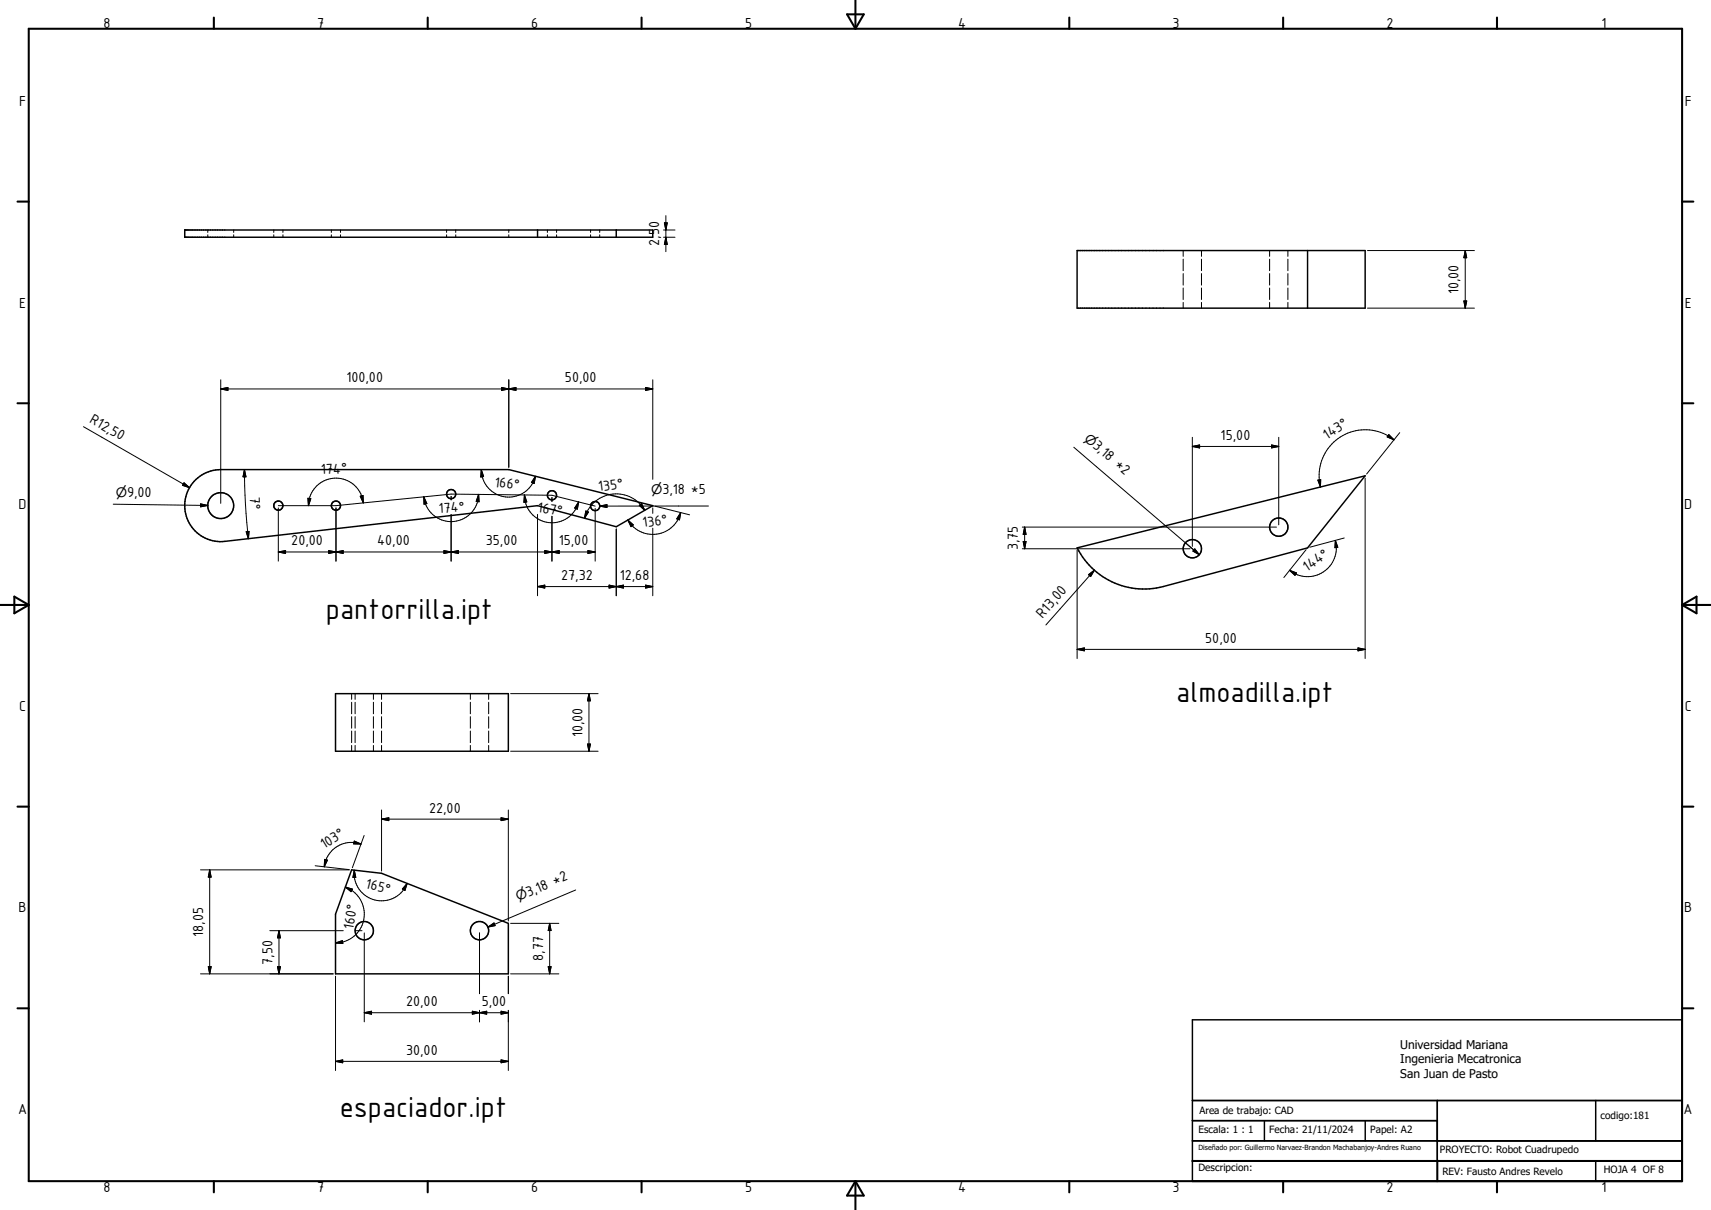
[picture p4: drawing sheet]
<svg xmlns="http://www.w3.org/2000/svg" width="594mm" height="420mm" viewBox="0 0 594 420" stroke-linecap="round" stroke-linejoin="round" font-family="sans-serif">
<g fill="none" stroke="#000" stroke-width=".51">
<path d="M64.1 79.8h162.5v2.5h-162.5zM186.6 79.8v2.5M213.9 79.8v2.5M373.9 87h100v20h-100zM453.9 87v20M68 166.4a12.5 12.5 0 0 1 8.6-3.4h100l50 12.5-12.7 7.3-27.3-7.3-108.6 12.4a12.5 12.5 0 0 1-12.7-7.1 12.5 12.5 0 0 1 2.7-14.4zM373.9 190.2l100-25-20 25-50 13.4a26 26 0 0 1-30-13.4zM116.5 240.8h60v20h-60zM122.1 301.9l10.4 1.2 44 17.4v17.5h-60v-20.7zM414 396h169.9M414 382h169.9M414 389h85"/>
<path d="M438.9 389v7M473.9 389v7M499 382v21M554 382v14M414 410v-56h169.9v56M414 403h169.9M554 403v7"/>
<circle cx="76.6" cy="175.5" r="4.5"/>
<circle cx="96.6" cy="175.5" r="1.59"/>
<circle cx="116.6" cy="175.5" r="1.6"/>
<circle cx="156.6" cy="171.5" r="1.58"/>
<circle cx="191.6" cy="171.9" r="1.58"/>
<circle cx="206.6" cy="175.7" r="1.6"/>
<circle cx="413.9" cy="190.5" r="3.2"/>
<circle cx="443.9" cy="183" r="3.2"/>
<circle cx="126.5" cy="323" r="3.2"/>
<circle cx="166.5" cy="323" r="3.2"/>
</g>
<g fill="none" stroke="#000" stroke-width=".36">
<path d="M72.1 79.8v.9M81.1 79.8v.9M95 79.8v.9M98.2 79.8v.9M115 79.8v.9M118.2 79.8v.9M155 79.8v.9M158.2 79.8v.9M176.6 79.8v.9M190 79.8v.9M193.2 79.8v.9M205 79.8v.9"/>
<path d="M208.2 79.8v.9M72.1 81.5v.8M81.1 81.5v.8M95 81.5v.8M98.2 81.5v.8M115 81.5v.8M118.2 81.5v.8M155 81.5v.8M158.2 81.5v.8M176.6 81.5v.8M190 81.5v.8M193.2 81.5v.8"/>
<path d="M205 81.5v.8M208.2 81.5v.8M410.7 87v2M410.7 90v4M410.7 95v4M410.7 100v4M417.1 87v2M417.1 90v4M417.1 95v4M417.1 100v4M440.7 87v2M440.7 90v4"/>
<path d="M440.7 95v4M440.7 100v4M447.1 87v2M447.1 90v4M447.1 95v4M447.1 100v4M410.7 105v2M417.1 105v2M440.7 105v2M447.1 105v2M122.1 240.8v1.9M122.1 243.8v4"/>
<path d="M122.1 248.8v4M122.1 253.7v4.1M122.1 258.7v2.1M123.3 240.8v1.9M123.3 243.8v4M123.3 248.8v4M123.3 253.7v4.1M123.3 258.7v2.1M129.6 240.8v1.9M129.6 243.8v4M129.6 248.8v4M129.6 253.7v4.1"/>
<path d="M129.6 258.7v2.1M132.5 240.8v1.9M132.5 243.8v4M132.5 248.8v4M132.5 253.7v4.1M132.5 258.7v2.1M163.3 240.8v1.9M163.3 243.8v4M163.3 248.8v4M163.3 253.7v4.1M163.3 258.7v2.1M169.6 240.8v1.9"/>
<path d="M169.6 243.8v4M169.6 248.8v4M169.6 253.7v4.1M169.6 258.7v2.1"/>
</g>
<g fill="none" stroke="#000" stroke-width=".71">
<path d="M297 0v10M10 10h573.9v400h-573.9zM74.2 6.1v3.9M148.5 6.1v3.9M222.7 6.1v3.9M294.1 5h5.8l-2.9 5zM371.2 6.1v3.9M445.4 6.1v3.9M519.7 6.1v3.9M6.1 70h3.9M583.9 70h4M6.1 140h3.9"/>
<path d="M583.9 140h4M0 210h10M5 207.1l5 2.9-5 2.9zM583.9 210h10.1M583.9 210l5-2.9v5.8zM6.1 280h3.9M583.9 280h4M6.1 350h3.9M583.9 350h4M74.2 410v3.9M148.5 410v3.9M222.7 410v3.9"/>
<path d="M297 410v10M297 410l2.9 5h-5.8zM371.2 410v3.9M414 403h169.9M445.4 410v3.9M499 403v7M519.7 410v3.9"/>
</g>
<g fill="none" stroke="#000" stroke-width=".35">
<path d="M230.3 79.8h4M230.6 77.3h1l-.4 2.5zM231.2 74.9v12.4M230.3 82.3h4M231.2 82.3l.4 2.5h-1zM474.7 87h37.1M508.7 87v20M508.7 87l.5 2.5h-1zM474.7 107h37.1M508.2 104.5h1l-.5 2.5zM76.6 135h150M76.6 135l2.5-.5v1z"/>
<path d="M76.6 131.8v42.9M174.1 134.5l5 1v-1l-5 1zM176.6 131.8v30.4M224.1 134.5l2.5 .5-2.5 .5zM226.6 131.8v34.6M29 148.1l36.8 21.2M372.8 155.2l43.5 37.3M413.9 155h30M413.9 155l2.5-.5v1zM413.9 151.8v37.9M441.4 154.5l2.5 .5-2.5 .5zM443.9 151.8v30.4"/>
<path d="M482.1 150.8l1.8 1.9-2.3-1zM483.9 152.7a16 16 0 0 0-18.6-1 16 16 0 0 0-6.9 17.3M485.9 150.2l-11.5 14.3M39.3 175l32.8 .4M63.9 167.6l1.9 1.7-2.4-.8zM69.6 174.9l2.5 .5-2.5 .5zM84.9 163a218.5 218.5 0 0 0 1.3 24M84.9 163l.5 2.5h-1zM96.6 175.5h20l40-4 35 .4 15 3.8M96.6 176.3v18.5M106.9 172.9l1 .2-.8 2.4zM116.6 176.3v18.5"/>
<path d="M125.1 172.2l.9-.2 .1 2.5zM126.1 174.5a9.5 9.5 0 0 0-2.5-5.5 9.5 9.5 0 0 0-16.2 4l-.3 2.5M147.1 172.4l1.1 2.4-1 .2zM156.6 172.3v1.2M156.6 178.6v16.2M166.2 171.6a9.4 9.4 0 0 1-2.1 5.8 9.5 9.5 0 0 1-16.4-2.5l-.6-2.5M166.2 171.6l.1 2.6-1-.2zM167.1 163a9.7 9.7 0 0 0 2 5.8 9.5 9.5 0 0 0 15.9-1.2l.9-2.3M167.1 163l.8 2.4-1 .2zM182.1 171.8a9.7 9.7 0 0 0 2.4 6.5 9.5 9.5 0 0 0 15.5-1.7l.9-2.4M182.1 171.8l.8 2.4-1 .1zM185.9 165.3l-.5 2.5-.9-.3z"/>
<path d="M186.6 178.5v28.3M191.6 172.7v1.3M191.6 179.2v15.6M200.9 174.2l-.5 2.5-.9-.3zM203.4 177.4l.9 .3-1.4 2.2zM206.6 176.5v18.3M208.2 175.7l2.5-.5v.9zM221.9 175.4l.8-.6 1.1 2.3zM223.8 177.1a11.4 11.4 0 0 0-6.9-5.3 11.4 11.4 0 0 0-13.1 5.7l-.9 2.4M226.6 176.3v1.9M227.4 175.7l12 3M236.3 177.9a10.2 10.2 0 0 1-4 5.8 10.1 10.1 0 0 1-12.8-1.2l-1.6-2"/>
<path d="M236.3 177.9l-.4 2.5-1-.3zM245.9 175.6l-37.7 .1M457.5 166.6l1-.1-.1 2.5zM473.9 166v62.6M85.5 184.6l1-.1-.3 2.5zM96.6 191.6h110M96.6 191.6l2.5-.5v1zM114.1 191.1l2.5 .5-2.5 .5zM116.6 191.6l2.5-.5v1zM154.1 191.1l2.5 .5-2.5 .5zM156.6 191.6l2.5-.5v1zM189.1 191.1l2.5 .5-2.5 .5z"/>
<path d="M191.6 191.6l2.5-.5v1zM204.1 191.1l2.5 .5-2.5 .5zM213.9 183.6v23.2M217.9 180.5l2 1.7-.8 .6zM226.6 183.3v23.5M354.9 190.5h58.2M354.9 183h88.2M355.2 188h1l-.5 2.5zM355.7 183v7.5M355.7 183l.5 2.5h-1zM373.9 191v37.6M377.9 199.5l2-1.6-1.3 2.2z"/>
<path d="M379.9 197.9l-16.8 19M411.5 188.4l2.9 2.5M414.8 190.5l1.5 2-2.2-1.2zM447.7 198l2.4 .9-.5 .8zM453.4 190.8l-7.7 9.7M463.6 187.6a9.7 9.7 0 0 1-.7 6.9 10 10 0 0 1-13.1 4.8l-2.1-1.3M463.6 187.6l.8 2.4-1 .1zM466.7 186.7l-12 3.2M186.6 203.6l2.5-.5v1zM186.6 203.6h40M211.4 203.1v1l5-1v1zM224.1 203.1l2.5 .5-2.5 .5z"/>
<path d="M373.9 225.4h100M373.9 225.4l2.5-.5v1zM471.4 224.9l2.5 .5-2.5 .5zM177.3 240.8h30.3M204 258.3h1l-.5 2.5zM204.5 240.8v20M204.5 240.8l.5 2.5h-1zM177.3 260.8h30.3M112.7 298.3l1 .3-1.1 2.3zM123 291.9l2.3 1.1-2.5-.1zM125.3 293a9.5 9.5 0 0 0-6-.2 9.5 9.5 0 0 0-6.1 5.6l-.6 2.5M126.4 290l-4.1 11.2"/>
<path d="M132.5 284.3h44M132.5 284.3l2.5-.5v1zM132.5 281.2v21.1M174 283.8l2.5 .5-2.5 .5zM176.5 281.2v38.5M69.6 301.9h51.7M72.8 301.9v36.1M72.8 301.9l.5 2.5h-1zM109.4 300.5l11.9 1.4M119.9 307.9a10.1 10.1 0 0 1 5.3 4.5 10 10 0 0 1-6.3 14.6l-2.4 .3M119.9 307.9l2.4 .7-.4 .9zM123 302.1a9.7 9.7 0 0 0 1.7 6.6 9.6 9.6 0 0 0 15.4 .1l1.2-2.2"/>
<path d="M123 302.1l.5 2.4h-1zM141.3 306.6l-.7 2.5-.9-.5zM199.8 308.9l-30.4 12.9M69.6 338h46.1M72.3 335.5h1l-.5 2.5zM93.7 323h25.5M96.3 335.5h1.1l-.6 2.5zM96.8 323v15M96.8 323l.6 2.5h-1.1zM116.5 338.8v32.8M116.5 327.3l2.4-.8 .1 1zM123.3 323h2.4"/>
<path d="M126.5 323.8v30.9M166.5 323.8v21.1M169.4 321.8l2.1-1.4 .4 .9zM176.5 338.8v6.1M177.3 338h16.7M177.3 320.5h16.7M190.3 335.5h1l-.5 2.5zM190.8 320.5l.5 2.5h-1zM190.8 320.5v17.5M126.5 351.5h50M126.5 351.5l2.5-.5v1zM164 351l5 1v-1l-5 1z"/>
<path d="M166.5 350.7v4M174 351l2.5 .5-2.5 .5zM176.5 350.7v20.9M116.5 368.4h60M116.5 368.4l2.5-.5v1zM174 367.9l2.5 .5-2.5 .5z"/>
</g>
<g fill="#000" stroke="#000" stroke-width=".35">
<path d="M230.6 77.3h1l-.4 2.5zM231.2 82.3l.4 2.5h-1zM508.7 87l.5 2.5h-1zM508.2 104.5h1l-.5 2.5zM76.6 135l2.5-.5v1zM174.1 134.5l2.5 .5-2.5 .5zM176.6 135l2.5-.5v1zM224.1 134.5l2.5 .5-2.5 .5zM413.9 155l2.5-.5v1zM441.4 154.5l2.5 .5-2.5 .5zM482.1 150.8l1.8 1.9-2.3-1zM63.9 167.6l1.9 1.7-2.4-.8z"/>
<path d="M69.6 174.9l2.5 .5-2.5 .5zM84.9 163l.5 2.5h-1zM106.9 172.9l1 .2-.8 2.4zM125.1 172.2l.9-.2 .1 2.5zM147.1 172.4l1.1 2.4-1 .2zM166.2 171.6l.1 2.6-1-.2zM167.1 163l.8 2.4-1 .2zM182.1 171.8l.8 2.4-1 .1zM185.9 165.3l-.5 2.5-.9-.3zM200.9 174.2l-.5 2.5-.9-.3zM203.4 177.4l.9 .3-1.4 2.2zM208.2 175.7l2.5-.5v.9z"/>
<path d="M221.9 175.4l.8-.6 1.1 2.3zM457.5 166.6l1-.1-.1 2.5zM85.5 184.6l1-.1-.3 2.5zM96.6 191.6l2.5-.5v1zM114.1 191.1l2.5 .5-2.5 .5zM116.6 191.6l2.5-.5v1zM154.1 191.1l2.5 .5-2.5 .5zM156.6 191.6l2.5-.5v1zM189.1 191.1l2.5 .5-2.5 .5zM191.6 191.6l2.5-.5v1zM204.1 191.1l2.5 .5-2.5 .5zM217.9 180.5l2 1.7-.8 .6z"/>
<path d="M236.3 177.9l-.4 2.5-1-.3zM355.2 188h1l-.5 2.5zM355.7 183l.5 2.5h-1zM414.8 190.5l1.5 2-2.2-1.2zM447.7 198l2.4 .9-.5 .8zM463.6 187.6l.8 2.4-1 .1zM186.6 203.6l2.5-.5v1zM211.4 203.1l2.5 .5-2.5 .5zM213.9 203.6l2.5-.5v1zM224.1 203.1l2.5 .5-2.5 .5zM377.9 199.5l2-1.6-1.3 2.2zM373.9 225.4l2.5-.5v1z"/>
<path d="M471.4 224.9l2.5 .5-2.5 .5zM204 258.3h1l-.5 2.5zM204.5 240.8l.5 2.5h-1zM112.7 298.3l1 .3-1.1 2.3zM123 291.9l2.3 1.1-2.5-.1zM132.5 284.3l2.5-.5v1zM174 283.8l2.5 .5-2.5 .5zM72.8 301.9l.5 2.5h-1zM119.9 307.9l2.4 .7-.4 .9zM123 302.1l.5 2.4h-1zM141.3 306.6l-.7 2.5-.9-.5zM72.3 335.5h1l-.5 2.5z"/>
<path d="M96.3 335.5h1.1l-.6 2.5zM96.8 323l.6 2.5h-1.1zM116.5 327.3l2.4-.8 .1 1zM169.4 321.8l2.1-1.4 .4 .9zM190.3 335.5h1l-.5 2.5zM190.8 320.5l.5 2.5h-1zM126.5 351.5l2.5-.5v1zM164 351l2.5 .5-2.5 .5zM166.5 351.5l2.5-.5v1zM174 351l2.5 .5-2.5 .5zM116.5 368.4l2.5-.5v1zM174 367.9l2.5 .5-2.5 .5z"/>
</g>
<g font-size="10.8">
<text x="113.2" y="215">pantorrilla.ipt</text>
<text x="408.3" y="243.8">almoadilla.ipt</text>
<text x="117.9" y="387.8">espaciador.ipt</text>
</g>
<g font-size="5.4">
<text x="35.9" y="9.6">8</text>
<text x="110.1" y="9.6">7</text>
<text x="184.4" y="9.6">6</text>
<text x="258.7" y="9.6">5</text>
<text x="332.7" y="9.6">4</text>
<text x="407.1" y="9.6">3</text>
<text x="481.3" y="9.6">2</text>
<text x="555.9" y="9.6">1</text>
<text x="6.6" y="36.7">F</text>
<text x="584.9" y="36.7">F</text>
<text x="228.9" y="85.4" transform="rotate(-90 228.9 85.4)">2,50</text>
<text x="6.6" y="106.8">E</text>
<text x="506.3" y="102.2" transform="rotate(-90 506.3 102.2)">10,00</text>
<text x="584.9" y="106.8">E</text>
<text x="120.3" y="132.7">100,00</text>
<text x="196.1" y="132.7">50,00</text>
<text x="30.8" y="146.5" transform="rotate(30 30.8 146.5)">R12,50</text>
<text x="379.1" y="155.1" transform="rotate(40 379.1 155.1)">3,18 *2</text>
<text x="423.8" y="152.7">15,00</text>
<text x="460.6" y="152.8" transform="rotate(-33 460.6 152.8)">143°</text>
<text x="111.5" y="164.6" transform="rotate(-3 111.5 164.6)">174°</text>
<text x="44.1" y="172.6" transform="rotate(1 44.1 172.6)">9,00</text>
<text x="86.7" y="172.7" transform="rotate(87 86.7 172.7)">7°</text>
<text x="171.5" y="168.9" transform="rotate(7 171.5 168.9)">166°</text>
<text x="207.9" y="170.5" transform="rotate(-7 207.9 170.5)">135°</text>
<text x="230" y="171.4">3,18 *5</text>
<text x="6.4" y="176.7">D</text>
<text x="152.4" y="178" transform="rotate(-2 152.4 178)">174°</text>
<text x="186.5" y="177.7" transform="rotate(7 186.5 177.7)">167°</text>
<text x="584.6" y="176.7">D</text>
<text x="223.3" y="183" transform="rotate(-8 223.3 183)">136°</text>
<text x="101.1" y="189.3">20,00</text>
<text x="130.9" y="189.3">40,00</text>
<text x="168.6" y="189.3">35,00</text>
<text x="194" y="189.3">15,00</text>
<text x="353.4" y="191" transform="rotate(-90 353.4 191)">3,75</text>
<text x="194.8" y="201.3">27,32</text>
<text x="215.1" y="201.3">12,68</text>
<text x="453.6" y="198.4" transform="rotate(-33 453.6 198.4)">144°</text>
<text x="361.9" y="214.8" transform="rotate(-48 361.9 214.8)">R13,0</text>
<text x="418.4" y="223.1">50,00</text>
<text x="6.6" y="246.7">C</text>
<text x="584.9" y="246.7">C</text>
<text x="202.2" y="255.9" transform="rotate(-90 202.2 255.9)">10,00</text>
<text x="149" y="282">22,00</text>
<text x="112.5" y="294.7" transform="rotate(-32 112.5 294.7)">103°</text>
<text x="126.7" y="308.3" transform="rotate(14 126.7 308.3)">165°</text>
<text x="183.5" y="311.2" transform="rotate(-23 183.5 311.2)">3,18 *2</text>
<text x="6.4" y="316.7">B</text>
<text x="584.6" y="316.7">B</text>
<text x="122.6" y="322.8" transform="rotate(-80 122.6 322.8)">160°</text>
<text x="70.5" y="325.2" transform="rotate(-90 70.5 325.2)">18,05</text>
<text x="94.6" y="334.8" transform="rotate(-90 94.6 334.8)">7,50</text>
<text x="188.5" y="333.5" transform="rotate(-90 188.5 333.5)">8,77</text>
<text x="141" y="349.2">20,00</text>
<text x="167.2" y="349.2">5,00</text>
<text x="141" y="366.1">30,00</text>
<text x="6.3" y="386.7">A</text>
<text x="584.5" y="386.7">A</text>
<text x="35.9" y="413.9">8</text>
<text x="110.1" y="413.9">7</text>
<text x="184.4" y="413.9">6</text>
<text x="258.7" y="413.9">5</text>
<text x="332.7" y="413.9">4</text>
<text x="407.1" y="413.9">3</text>
<text x="481.3" y="413.9">2</text>
<text x="555.9" y="413.9">1</text>
</g>
<g font-size="4.6">
<text x="376.1" y="152.6" transform="rotate(40 376.1 152.6)">n</text>
<text x="40.2" y="172.6" transform="rotate(1 40.2 172.6)">n</text>
<text x="226" y="171.4">n</text>
<text x="179.8" y="312.8" transform="rotate(-23 179.8 312.8)">n</text>
</g>
<g font-size="4.2">
<text x="486.1" y="364">Universidad Mariana</text>
<text x="486.1" y="369">Ingenieria Mecatronica</text>
<text x="486.1" y="374">San Juan de Pasto</text>
</g>
<g font-size="3.5">
<text x="416.4" y="386.5">Area de trabajo: CAD</text>
<text x="555.6" y="388.5">codigo:181</text>
<text x="416.1" y="393.1">Escala: 1 : 1</text>
<text x="440.6" y="393.1">Fecha: 21/11/2024</text>
<text x="475.6" y="393.1">Papel: A2</text>
<text x="499.9" y="400.3">PROYECTO: Robot Cuadrupedo</text>
<text x="416.1" y="406.4">Descripcion:</text>
<text x="500.8" y="407.9">REV: Fausto Andres Revelo</text>
<text x="556.8" y="407.2">HOJA 4 OF 8</text>
</g>
<text font-size="2.5" x="416.1" y="399.3">Diseñado por: Guillermo Narvaez-Brandon Machabanjoy-Andres Ruano</text>
</svg>
